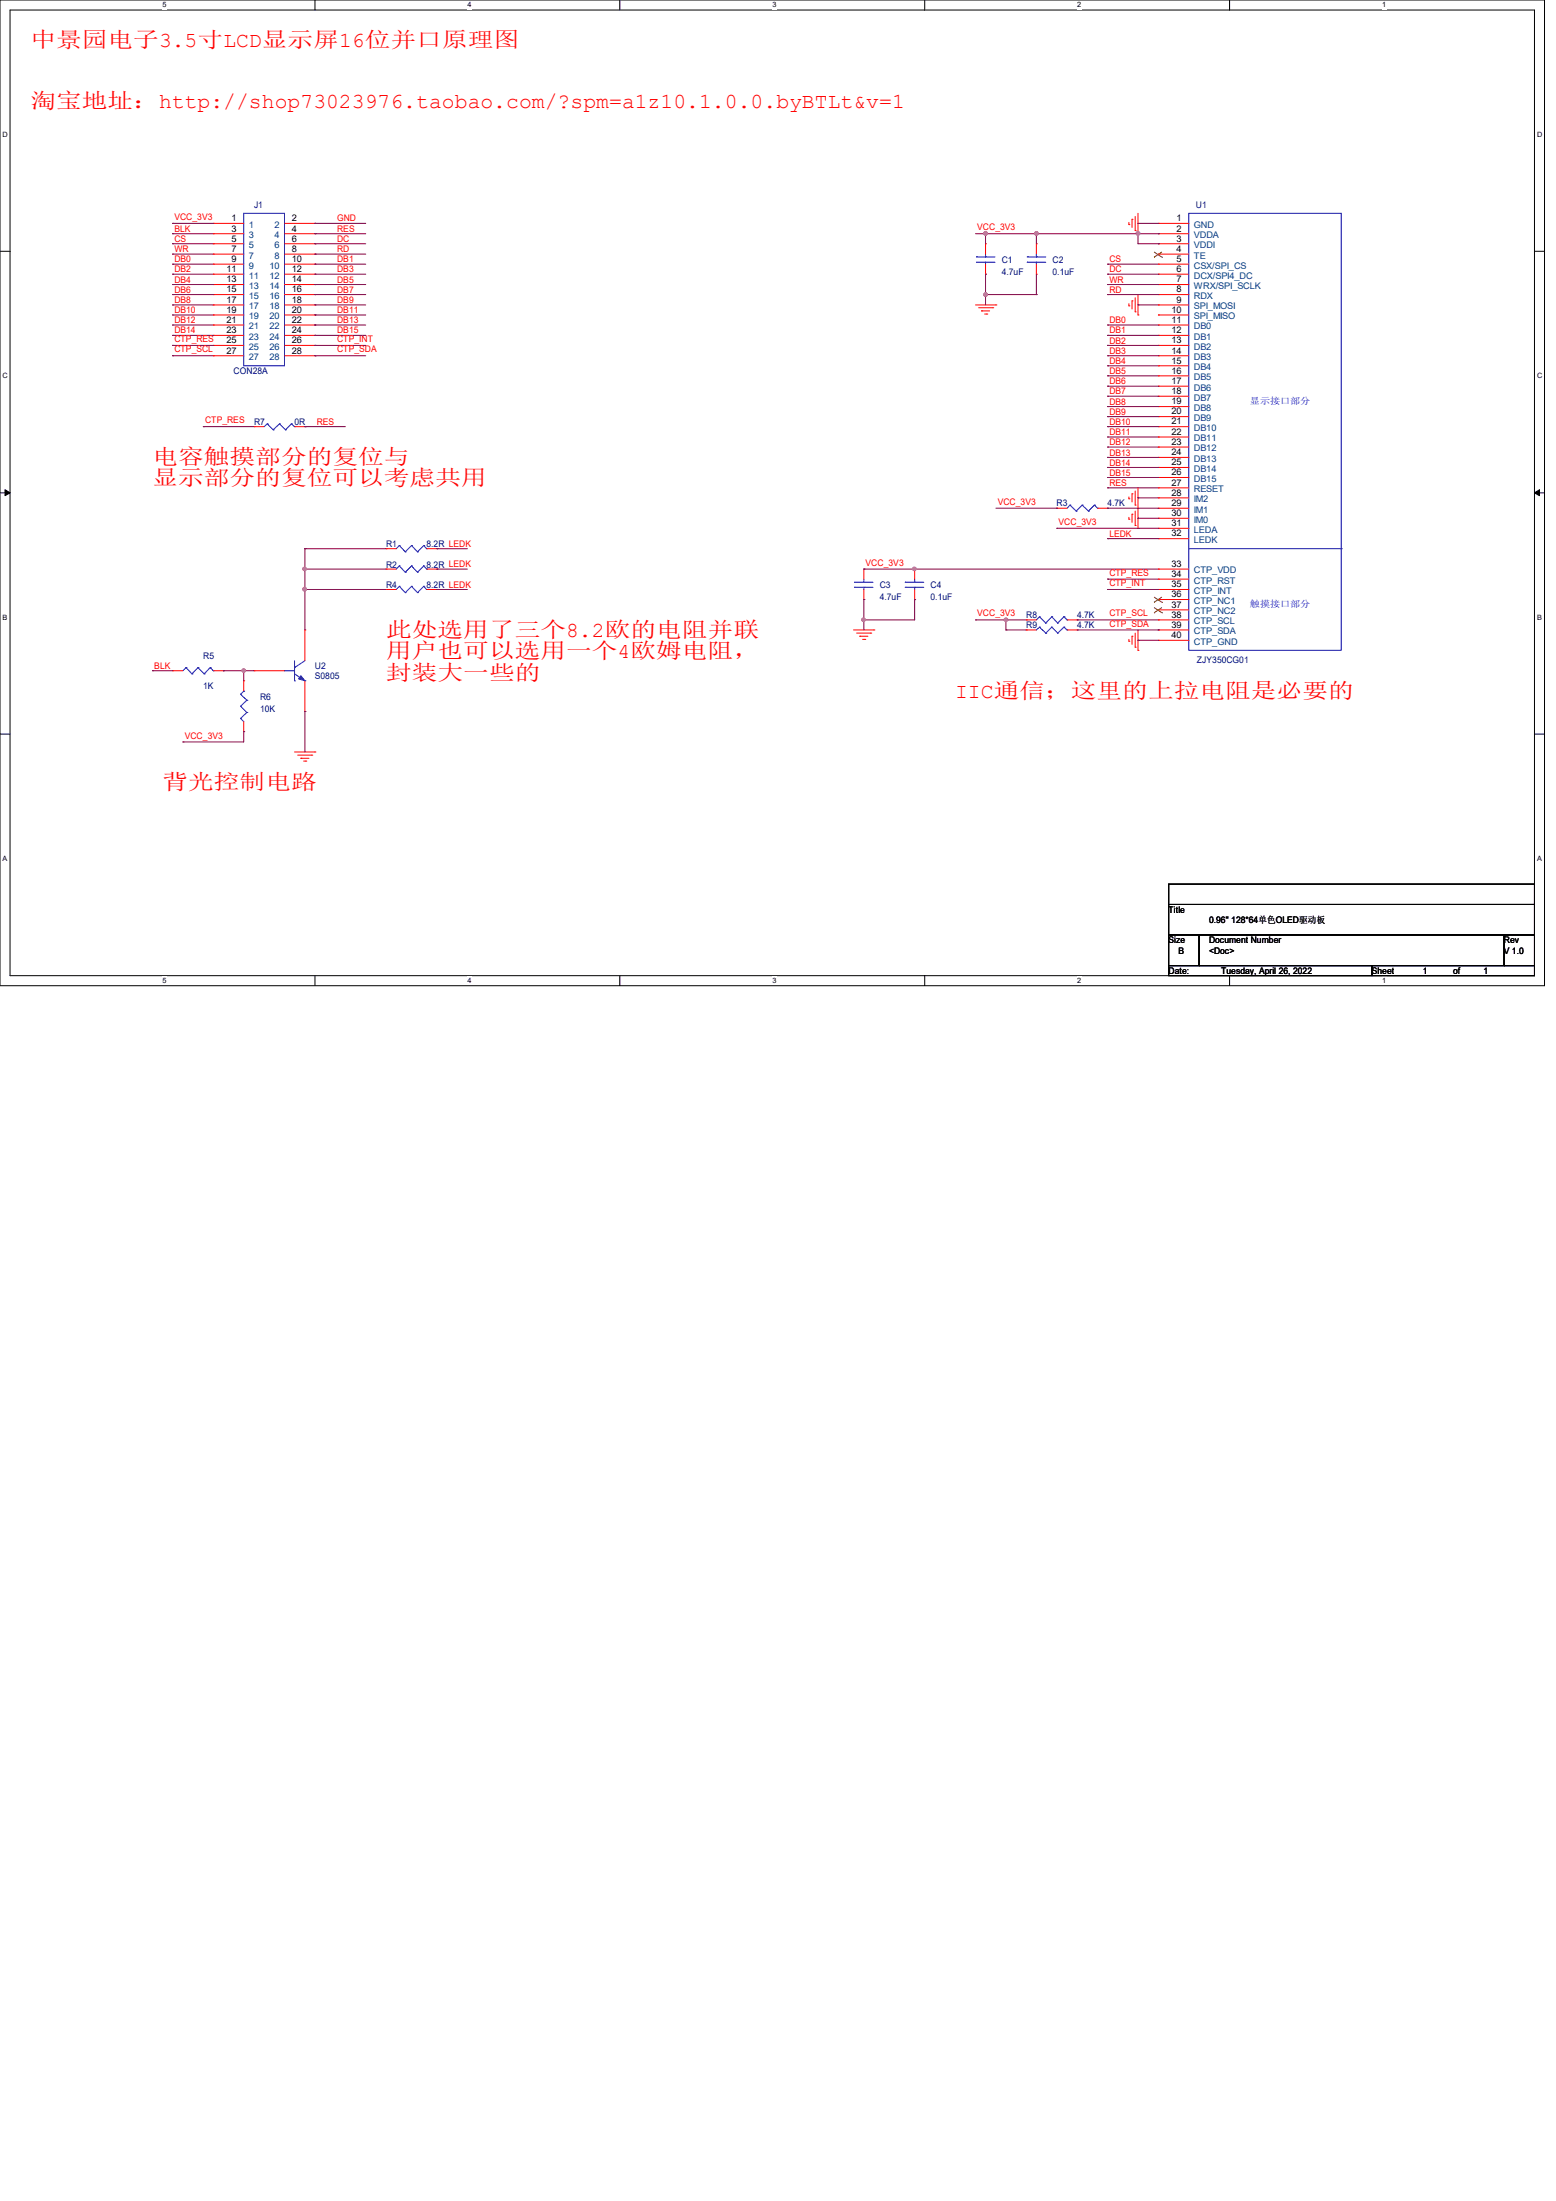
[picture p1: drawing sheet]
<svg xmlns="http://www.w3.org/2000/svg" width="210mm" height="297mm" viewBox="0 0 210 297" stroke-linecap="round" stroke-linejoin="round" font-family="sans-serif">
<path d="M0 0h208.4v133h-208.4zM1.4 1.4h205.7v130.3h-205.7z" fill="none" stroke="#000" stroke-width=".13"/>
<g fill="#fff">
<path d="M21.9 .1h.6v1.1h-.6z"/>
<path d="M21.9 131.8h.6v1.1h-.6z"/>
</g>
<path d="M42.5 0v1.4M42.5 131.7v1.3" fill="none" stroke="#000" stroke-width=".13"/>
<g fill="#fff">
<path d="M63.1 .1h.5v1.1h-.5z"/>
<path d="M63.1 131.8h.5v1.1h-.5z"/>
</g>
<path d="M83.7 0v1.4M83.7 131.7v1.3" fill="none" stroke="#000" stroke-width=".13"/>
<g fill="#fff">
<path d="M104.2 .1h.6v1.1h-.6z"/>
<path d="M104.2 131.8h.6v1.1h-.6z"/>
</g>
<path d="M124.8 0v1.4M124.8 131.7v1.3" fill="none" stroke="#000" stroke-width=".13"/>
<g fill="#fff">
<path d="M145.4 .1h.5v1.1h-.5z"/>
<path d="M145.4 131.8h.5v1.1h-.5z"/>
</g>
<path d="M165.9 0v1.4M165.9 131.7v1.3" fill="none" stroke="#000" stroke-width=".13"/>
<g fill="#fff">
<path d="M186.5 .1h.6v1.1h-.6z"/>
<path d="M186.5 131.8h.6v1.1h-.6z"/>
<path d="M.3 17.6h.8v1.1h-.8z"/>
<path d="M207.4 17.6h.8v1.1h-.8z"/>
<path d="M.3 50.2h.8v1.1h-.8z"/>
<path d="M207.4 50.2h.8v1.1h-.8z"/>
</g>
<path d="M0 33.9h1.4M207.1 33.9h1.3" fill="none" stroke="#000" stroke-width=".13"/>
<g fill="#fff">
<path d="M.3 82.8h.7v1.1h-.7z"/>
<path d="M207.4 82.8h.7v1.1h-.7z"/>
</g>
<path d="M0 66.5h1.4M207.1 66.5h1.3" fill="none" stroke="#000" stroke-width=".13"/>
<path d="M.7 66.1l.7 .4-.7 .4zM207.1 66.5l.7-.4v.8z" fill="#000" stroke="#000" stroke-width=".13"/>
<g fill="#fff">
<path d="M.3 115.3h.7v1.1h-.7z"/>
<path d="M207.4 115.3h.7v1.1h-.7z"/>
</g>
<path d="M0 99.1h1.4M207.1 99.1h1.3M157.7 119.3h49.4v2.7h-49.4zM157.7 122h49.4v4.2h-49.4zM157.7 126.2h4.1v4.1h-4.1zM157.7 130.3h27.5v1.4h-27.5zM161.8 126.2h41.2v4.1h-41.2zM185.2 130.3h21.9v1.4h-21.9zM203 126.2h4.1v4.1h-4.1z" fill="none" stroke="#000" stroke-width=".13"/>
<g fill="none" stroke="#f00" stroke-width=".13">
<path d="M28.8 30.1h.1M28.8 31.5h.1M28.8 32.9h.1M28.8 34.3h.1M28.8 35.6h.1M28.8 37h.1M28.8 38.4h.1M28.8 39.8h.1M28.8 30.1h4.1M28.8 31.5h4.1M28.8 32.9h4.1M28.8 34.3h4.1"/>
<path d="M28.8 35.6h4.1M28.8 37h4.1M28.8 38.4h4.1M28.8 39.8h4.1M38.4 30.1h4.1M38.4 31.5h4.1M38.4 32.9h4.1M38.4 34.3h4.1M38.4 35.6h4.1M38.4 37h4.1M38.4 38.4h4.1M38.4 39.8h4.1"/>
<path d="M42.5 30.1h.1M42.5 31.5h.1M42.5 32.9h.1M42.5 34.3h.1M42.5 35.6h.1M42.5 37h.1M42.5 38.4h.1M42.5 39.8h.1M133 37h.1M133 32.9h.1M133 32.9v1.4M133 35.6v1.4"/>
<path d="M139.9 37h.1M139.9 32.9h.1M139.9 32.9v1.4M139.9 35.6v1.4M152.4 30.3h.1M152.4 30v.3M152.8 29.6h.1M152.8 29.6v1.1M153.2 31.1h.1M153.2 29.2v1.9M153.6 31.5h.1M153.6 28.8v2.7"/>
<path d="M153.6 39.8v2.7M156.3 30.1h.1M156.3 31.5h.1M156.3 32.9h.1M156.3 34.3h.1M156.3 35.6h.1M156.3 37h.1M156.3 38.4h.1M156.3 39.8h.1M156.3 30.1h4.1M156.3 31.5h4.1M156.3 32.9h4.1"/>
<path d="M156.3 34.3h4.1M156.3 35.6h4.1M156.3 37h4.1M156.3 38.4h4.1M156.3 39.8h4.1M28.8 41.1h.1M28.8 42.5h.1M28.8 43.9h.1M28.8 45.3h.1M28.8 46.6h.1M28.8 48h.1M28.8 41.1h4.1"/>
<path d="M28.8 42.5h4.1M28.8 43.9h4.1M28.8 45.3h4.1M28.8 46.6h4.1M28.8 48h4.1M34.3 57.6h.1M34.3 57.6h1.3M38.4 41.1h4.1M38.4 42.5h4.1M38.4 43.9h4.1M38.4 45.3h4.1M38.4 46.6h4.1"/>
<path d="M38.4 48h4.1M39.8 57.6h1.3M41.1 57.6h.1M42.5 41.1h.1M42.5 42.5h.1M42.5 43.9h.1M42.5 45.3h.1M42.5 46.6h.1M42.5 48h.1M131.7 41.1h2.7M132.1 41.5h1.9M132.5 42h.1"/>
<path d="M132.5 42h1.1M132.9 42.4h.3M133.2 42.4h.1M134 41.5h.1M134.4 41.1h.1M152.4 41.3h.1M152.4 41v.3M152.8 40.6h.1M152.8 40.6v1.1M153.2 42.1h.1M153.2 40.2v1.9M153.6 42.5h.1"/>
<path d="M156.3 41.1h.1M156.3 42.5h.1M156.3 43.9h.1M156.3 45.3h.1M156.3 46.6h.1M156.3 48h.1M156.3 49.4h.1M156.3 50.7h.1M156.3 52.1h.1M156.3 53.5h.1M156.3 54.9h.1M156.3 56.2h.1"/>
<path d="M156.3 57.6h.1M156.3 59h.1M156.3 41.1h4.1M156.3 42.5h4.1M156.3 43.9h4.1M156.3 45.3h4.1M156.3 46.6h4.1M156.3 48h4.1M156.3 57.6h4.1M156.3 49.4h4.1M156.3 50.7h4.1M156.3 52.1h4.1"/>
<path d="M156.3 53.5h4.1M156.3 54.9h4.1M156.3 56.2h4.1M156.3 59h4.1M52.1 76.8h.1M52.1 74h.1M52.1 79.5h.1M52.1 76.8h1.4M52.1 74h1.4M52.1 79.5h1.4M57.6 76.8h1.4M57.6 74h1.4"/>
<path d="M57.6 79.5h1.4M59 76.8h.1M59 74h.1M59 79.5h.1M116.6 76.8h.1M116.6 76.8v1.3M116.6 79.5v1.4M123.4 76.8h.1M123.4 76.8v1.3M123.4 79.5v1.4M142.6 68.6h.1M142.6 68.6h1.4"/>
<path d="M148.1 68.6h1.4M149.5 68.6h.1M152.4 67.3h.1M152.4 70.1h.1M152.4 67.1v.2M152.4 69.8v.3M152.8 66.6h.1M152.8 69.4h.1M152.8 66.6v1.1M152.8 69.4v1.1M153.2 68.2h.1M153.2 70.9h.1"/>
<path d="M153.2 66.3v1.9M153.2 69v1.9M153.6 68.6h.1M153.6 71.3h.1M153.6 65.8v5.5M156.3 60.3h.1M156.3 61.7h.1M156.3 63.1h.1M156.3 64.4h.1M156.3 65.8h.1M156.3 67.2h.1M156.3 68.6h.1"/>
<path d="M156.3 69.9h.1M156.3 71.3h.1M156.3 72.7h.1M156.3 76.8h.1M156.3 78.1h.1M156.3 79.5h.1M156.3 68.6h4.1M156.3 76.8h4.1M156.3 60.3h4.1M156.3 61.7h4.1M156.3 63.1h4.1M156.3 64.4h4.1"/>
<path d="M156.3 65.8h4.1M156.3 67.2h4.1M156.3 69.9h4.1M156.3 71.3h4.1M156.3 72.7h4.1M156.3 78.1h4.1M156.3 79.5h4.1M23.3 90.5h.1M23.3 90.5h1.4M28.8 90.5h1.3M30.1 90.5h.1M32.9 98.7h.1"/>
<path d="M32.9 91.9h.1M32.9 91.9v1.4M32.9 97.4v1.3M34.3 90.5h.1M34.3 90.5h4.1M41.1 96h.1M41.1 85h.1M41.1 85v4.2M41.1 91.9v4.1M115.2 85h2.7M115.6 85.4h1.9M116 85.9h.1"/>
<path d="M116 85.9h1.1M116.4 86.3h.3M116.6 80.9h.1M116.7 86.3h.1M117.5 85.4h.1M117.9 85h.1M123.4 80.9h.1M138.5 85h.1M138.5 83.7h.1M138.5 85h1.4M138.5 83.7h1.4M144 85h1.4"/>
<path d="M144 83.7h1.4M145.4 85h.1M145.4 83.7h.1M152.4 86.5h.1M152.4 86.3v.2M152.8 85.9h.1M152.8 85.9v1.1M153.2 87.3h.1M153.2 85.4v1.9M153.6 87.8h.1M153.6 85v2.8M156.3 80.9h.1"/>
<path d="M156.3 82.3h.1M156.3 83.7h.1M156.3 85h.1M156.3 86.4h.1M156.3 85h4.1M156.3 83.7h4.1M156.3 80.9h4.1M156.3 82.3h4.1M156.3 86.4h4.1M39.8 101.5h2.7M40.2 101.9h1.9M40.6 102.3h.1"/>
<path d="M40.6 102.3h1.1M41 102.7h.3M41.3 102.7h.1M42.1 101.9h.1M42.5 101.5h.1"/>
</g>
<g fill="none" stroke="#00f" stroke-width=".13">
<path d="M32.9 28.8h5.5v20.6h-5.5zM131.8 34.7h.1M131.8 35.4h.1M131.8 34.7h2.5M131.8 35.4h2.5M133 35.4h.1M133 34.7h.1M133 34.3v.4M133 35.4v.2M138.6 34.7h.1M138.6 35.4h.1M138.6 34.7h2.5"/>
<path d="M138.6 35.4h2.5M139.9 35.4h.1M139.9 34.7h.1M139.9 34.3v.4M139.9 35.4v.2M160.4 28.8h20.6v59h-20.6zM36.1 57.2h.1M36.1 57.2l-.5 .4M36.1 57.2l.8 .8M36.9 58h.1M37.7 57.2h.1M37.7 57.2l-.8 .8"/>
<path d="M37.7 57.2l.8 .8M38.5 58h.1M39.3 57.2h.1M39.3 57.2l-.8 .8M39.3 57.2l.5 .4M39.8 57.6h.1M53.9 76.4h.1M53.9 73.6h.1M53.9 79.1h.1M53.9 76.4l-.4 .4M53.9 76.4l.8 .8M53.9 73.6l-.4 .4"/>
<path d="M53.9 73.6l.8 .9M53.9 79.1l-.4 .4M53.9 79.1l.8 .9M54.7 77.2h.1M54.7 74.5h.1M54.7 80h.1M55.5 76.4h.1M55.5 73.6h.1M55.5 79.1h.1M55.5 76.4l-.8 .8M55.5 76.4l.8 .8M55.5 73.6l-.8 .9"/>
<path d="M55.5 73.6l.8 .9M55.5 79.1l-.8 .9M55.5 79.1l.8 .9M56.3 77.2h.1M56.3 74.5h.1M56.3 80h.1M57.2 76.4h.1M57.2 73.6h.1M57.2 79.1h.1M57.2 76.4l-.9 .8M57.2 76.4l.4 .4M57.2 73.6l-.9 .9"/>
<path d="M57.2 73.6l.4 .4M57.2 79.1l-.9 .9M57.2 79.1l.4 .4M57.6 76.8h.1M57.6 74h.1M57.6 79.5h.1M115.3 78.6h.1M115.3 79.2h.1M115.3 78.6h2.5M115.3 79.2h2.5M116.6 79.2h.1M116.6 78.6h.1"/>
<path d="M116.6 78.1v.5M116.6 79.2v.3M122.2 78.6h.1M122.2 79.2h.1M122.2 78.6h2.5M122.2 79.2h2.5M123.4 79.2h.1M123.4 78.6h.1M123.4 78.1v.5M123.4 79.2v.3M144.4 68.2h.1M144.4 68.2l-.4 .4"/>
<path d="M144.4 68.2l.8 .8M145.2 69h.1M146 68.2h.1M146 68.2l-.8 .8M146 68.2l.9 .8M146.9 69h.1M147.7 68.2h.1M147.7 68.2l-.8 .8M147.7 68.2l.4 .4M148.1 68.6h.1M160.4 74h20.6M181 74h.1"/>
<path d="M25.1 90.1h.1M25.1 90.1l-.4 .4M25.1 90.1l.8 .8M25.9 90.9h.1M26.7 90.1h.1M26.7 90.1l-.8 .8M26.7 90.1l.9 .8M27.6 90.9h.1M28.4 90.1h.1M28.4 90.1l-.8 .8M28.4 90.1l.4 .4M28.8 90.5h.1"/>
<path d="M32.5 96.9h.1M32.5 95.3h.1M32.5 93.7h.1M32.5 96.9l.4 .5M32.5 95.3l.8 .8M32.5 93.7l.8 .8M32.9 93.3h.1M32.9 93.3l-.4 .4M33.3 96.1h.1M33.3 94.5h.1M33.3 96.1l-.8 .8M33.3 94.5l-.8 .8"/>
<path d="M38.4 90.5h.1M38.4 90.5h1.4M39.8 91.9h.1M39.8 90.1h.1M39.8 89.2v2.7M39.8 90.9l1.3 1M41.1 91.9h.1M41.1 89.2l-1.3 .9M140.3 84.6h.1M140.3 83.2h.1M140.3 84.6l-.4 .4M140.3 84.6l.8 .8"/>
<path d="M140.3 83.2l-.4 .5M140.3 83.2l.8 .9M141.1 85.4h.1M141.1 84.1h.1M141.9 84.6h.1M141.9 83.2h.1M141.9 84.6l-.8 .8M141.9 84.6l.8 .8M141.9 83.2l-.8 .9M141.9 83.2l.8 .9M142.7 85.4h.1M142.7 84.1h.1"/>
<path d="M143.6 84.6h.1M143.6 83.2h.1M143.6 84.6l-.9 .8M143.6 84.6l.4 .4M143.6 83.2l-.9 .9M143.6 83.2l.4 .5M144 85h.1M144 83.7h.1"/>
</g>
<path d="M40.6 91.2l.5 .7-.8-.3z" fill="#00f" stroke="#00f" stroke-width=".13"/>
<path d="M155.8 34.7h.1M155.8 34l1 .7M156.8 34.7h.1M156.8 34l-1 .7M155.8 81.3h.1M155.8 82.7h.1M155.8 80.6l1 .7M155.8 82l1 .7M156.8 81.3h.1M156.8 82.7h.1M156.8 80.6l-1 .7M156.8 82l-1 .7" fill="none" stroke="#804000" stroke-width=".13"/>
<g fill="none" stroke="#800040" stroke-width=".13">
<path d="M23.3 30.1h.1M23.3 31.5h.1M23.3 32.9h.1M23.3 34.3h.1M23.3 35.6h.1M23.3 37h.1M23.3 38.4h.1M23.3 39.8h.1M23.3 31.5h5.5M23.3 32.9h5.5M23.3 35.6h5.5M23.3 37h5.5"/>
<path d="M23.3 38.4h5.5M23.3 39.8h5.5M23.3 30.1h5.5M23.3 34.3h5.5M42.5 30.1h.1M42.5 31.5h.1M42.5 32.9h.1M42.5 34.3h.1M42.5 35.6h.1M42.5 37h.1M42.5 38.4h.1M42.5 39.8h.1"/>
<path d="M42.5 31.5h6.9M42.5 32.9h6.9M42.5 35.6h6.9M42.5 37h6.9M42.5 38.4h6.9M42.5 39.8h6.9M42.5 30.1h6.9M42.5 34.3h6.9M131.7 31.5h24.6M133 31.5h.1M133 39.8h.1M133 37h.1"/>
<path d="M133 39.8h6.9M133 31.5v1.4M133 37v4.1M139.9 31.5h.1M139.9 39.8h.1M139.9 31.5v1.4M139.9 37v2.8M149.5 35.6h.1M149.5 37h.1M149.5 38.4h.1M149.5 39.8h.1M149.5 35.6h6.8"/>
<path d="M149.5 37h6.8M149.5 38.4h6.8M149.5 39.8h6.8M153.6 31.5h.1M153.6 30.1h.1M153.6 31.5v1.4h2.7M153.6 30.1h2.7M156.3 31.5h.1M156.3 32.9h.1M23.3 41.1h.1M23.3 42.5h.1M23.3 43.9h.1"/>
<path d="M23.3 45.3h.1M23.3 46.6h.1M23.3 48h.1M23.3 43.9h5.5M23.3 45.3h5.5M23.3 46.6h5.5M23.3 48h5.5M23.3 41.1h5.5M23.3 42.5h5.5M27.4 57.6h.1M27.4 57.6h6.9M41.1 57.6h.1"/>
<path d="M41.1 57.6h5.5M42.5 41.1h.1M42.5 42.5h.1M42.5 43.9h.1M42.5 45.3h.1M42.5 46.6h.1M42.5 48h.1M42.5 43.9h6.9M42.5 45.3h6.9M42.5 46.6h6.9M42.5 48h6.9M42.5 41.1h6.9"/>
<path d="M42.5 42.5h6.9M149.5 43.9h.1M149.5 45.3h.1M149.5 46.6h.1M149.5 48h.1M149.5 49.4h.1M149.5 50.7h.1M149.5 52.1h.1M149.5 53.5h.1M149.5 54.9h.1M149.5 56.2h.1M149.5 57.6h.1"/>
<path d="M149.5 59h.1M149.5 43.9h6.8M149.5 45.3h6.8M149.5 46.6h6.8M149.5 48h6.8M149.5 49.4h6.8M149.5 50.7h6.8M149.5 52.1h6.8M149.5 53.5h6.8M149.5 54.9h6.8M149.5 56.2h6.8M149.5 57.6h6.8"/>
<path d="M149.5 59h6.8M153.6 41.1h.1M153.6 41.1h2.7M41.1 79.5h.1M41.1 76.8h.1M41.1 74h.1M41.1 79.5h11M41.1 76.8h11M41.1 74h11M41.1 74v11M59 79.5h.1M59 76.8h.1"/>
<path d="M59 74h.1M59 79.5h4.1M59 76.8h4.1M59 74h4.1M116.6 76.8h.1M116.6 76.8h39.7M123.4 76.8h.1M134.4 68.6h8.2M142.6 68.6h.1M142.6 71.3h.1M142.6 71.3h13.7M149.5 60.3h.1"/>
<path d="M149.5 61.7h.1M149.5 63.1h.1M149.5 64.4h.1M149.5 65.8h.1M149.5 68.6h.1M149.5 72.7h.1M149.5 78.1h.1M149.5 79.5h.1M149.5 79.5h6.8M149.5 60.3h6.8M149.5 61.7h6.8M149.5 63.1h6.8"/>
<path d="M149.5 64.4h6.8M149.5 65.8h6.8M149.5 68.6h6.8M149.5 72.7h6.8M149.5 78.1h6.8M153.6 67.2h.1M153.6 69.9h.1M153.6 67.2h2.7M153.6 69.9h2.7M20.6 90.5h.1M20.6 90.5h2.7M30.1 90.5h.1"/>
<path d="M30.1 90.5h4.2M32.9 90.5h.1M32.9 98.7h.1M32.9 90.5v1.4M32.9 98.7v1.4h-8.2M41.1 96h.1M41.1 96v5.5M116.6 80.9h.1M116.6 83.7h.1M116.6 80.9v4.1M123.4 80.9h.1M123.4 80.9v2.8h-6.8"/>
<path d="M131.7 83.7h.1M131.7 83.7h6.8M135.8 85h.1M135.8 83.7h.1M135.8 85h2.7M135.8 83.7v1.3M145.4 83.7h.1M145.4 83.7h10.9M145.4 85h10.9M153.6 86.4h.1M153.6 86.4h2.7M156.3 85h.1"/>
<path d="M24.7 100.1h.1"/>
</g>
<g fill="#f0f" stroke="#f0f" stroke-width=".13">
<circle cx="41.1" cy="76.8" r=".24"/>
<circle cx="32.9" cy="90.5" r=".24"/>
<circle cx="41.1" cy="79.5" r=".25"/>
<circle cx="153.6" cy="31.5" r=".25"/>
<circle cx="123.4" cy="76.8" r=".24"/>
<circle cx="133" cy="31.5" r=".25"/>
<circle cx="139.9" cy="31.5" r=".25"/>
<circle cx="133" cy="39.8" r=".25"/>
<circle cx="116.6" cy="83.6" r=".24"/>
<circle cx="135.8" cy="83.6" r=".24"/>
</g>
<g font-size="2.9" fill="#f00">
<text x="4.1" y="6.4">中景园电子3.5寸LCD显示屏16位并口原理图</text>
<text x="4.1" y="14.6">淘宝地址：http://shop73023976.taobao.com/?spm=a1z10.1.0.0.byBTLt&amp;v=1</text>
<text x="20.6" y="62.6">电容触摸部分的复位与</text>
<text x="20.6" y="65.5">显示部分的复位可以考虑共用</text>
<text x="52.1" y="85.9">此处选用了三个8.2欧的电阻并联</text>
<text x="52.1" y="88.8">用户也可以选用一个4欧姆电阻，</text>
<text x="52.1" y="91.7">封装大一些的</text>
<text x="128.9" y="94.1">IIC通信；这里的上拉电阻是必要的</text>
<text x="21.9" y="106.5">背光控制电路</text>
</g>
<g font-size="1.2" fill="#f00">
<text x="23.5" y="29.7">VCC_3V3</text>
<text x="45.5" y="29.9">GND</text>
<text x="23.5" y="31.3">BLK</text>
<text x="23.5" y="32.6">CS</text>
<text x="23.5" y="34">WR</text>
<text x="23.5" y="35.4">DB0</text>
<text x="45.5" y="31.3">RES</text>
<text x="45.5" y="32.6">DC</text>
<text x="45.5" y="34">RD</text>
<text x="45.5" y="35.4">DB1</text>
<text x="131.9" y="31.1">VCC_3V3</text>
<text x="149.7" y="35.4">CS</text>
<text x="23.5" y="36.7">DB2</text>
<text x="23.5" y="38.1">DB4</text>
<text x="23.5" y="39.5">DB6</text>
<text x="23.5" y="40.9">DB8</text>
<text x="45.5" y="36.7">DB3</text>
<text x="45.5" y="38.1">DB5</text>
<text x="45.5" y="39.5">DB7</text>
<text x="45.5" y="40.9">DB9</text>
<text x="149.7" y="36.7">DC</text>
<text x="149.7" y="38.1">WR</text>
<text x="149.7" y="39.5">RD</text>
<text x="23.5" y="42.2">DB10</text>
<text x="23.5" y="43.6">DB12</text>
<text x="23.5" y="45">DB14</text>
<text x="23.5" y="46.1">CTP_RES</text>
<text x="23.5" y="47.5">CTP_SCL</text>
<text x="45.5" y="42.2">DB11</text>
<text x="45.5" y="43.6">DB13</text>
<text x="45.5" y="45">DB15</text>
<text x="45.5" y="46.1">CTP_INT</text>
<text x="45.5" y="47.5">CTP_SDA</text>
<text x="149.7" y="43.6">DB0</text>
<text x="149.7" y="45">DB1</text>
<text x="149.7" y="46.4">DB2</text>
<text x="149.7" y="47.8">DB3</text>
<text x="149.7" y="49.1">DB4</text>
<text x="149.7" y="50.5">DB5</text>
<text x="149.7" y="51.9">DB6</text>
<text x="149.7" y="53.2">DB7</text>
<text x="27.7" y="57.1">CTP_RES</text>
<text x="42.8" y="57.3">RES</text>
<text x="149.7" y="54.6">DB8</text>
<text x="149.7" y="56">DB9</text>
<text x="149.7" y="57.3">DB10</text>
<text x="149.7" y="58.7">DB11</text>
<text x="149.7" y="60.1">DB12</text>
<text x="149.7" y="61.5">DB13</text>
<text x="149.7" y="62.8">DB14</text>
<text x="149.7" y="64.2">DB15</text>
<text x="149.7" y="65.6">RES</text>
<text x="134.6" y="68.1">VCC_3V3</text>
<text x="142.9" y="70.8">VCC_3V3</text>
<text x="116.8" y="76.3">VCC_3V3</text>
<text x="149.7" y="72.4">LEDK</text>
<text x="149.7" y="77.7">CTP_RES</text>
<text x="131.9" y="83.2">VCC_3V3</text>
<text x="149.7" y="79.1">CTP_INT</text>
<text x="149.7" y="83.2">CTP_SCL</text>
<text x="149.7" y="84.5">CTP_SDA</text>
<text x="20.8" y="90.3">BLK</text>
<text x="24.9" y="99.7">VCC_3V3</text>
</g>
<g font-size="1.2">
<text x="31.2" y="29.8">1</text>
<text x="39.4" y="29.8">2</text>
<text x="158.8" y="29.8">1</text>
<text x="31.2" y="31.2">3</text>
<text x="31.2" y="32.6">5</text>
<text x="31.2" y="34">7</text>
<text x="31.2" y="35.3">9</text>
<text x="39.4" y="31.2">4</text>
<text x="39.4" y="32.6">6</text>
<text x="39.4" y="34">8</text>
<text x="39.4" y="35.3">10</text>
<text x="158.8" y="31.2">2</text>
<text x="158.8" y="32.6">3</text>
<text x="158.8" y="34">4</text>
<text x="158.8" y="35.3">5</text>
<text x="30.6" y="36.7">11</text>
<text x="30.6" y="38.1">13</text>
<text x="30.6" y="39.5">15</text>
<text x="30.6" y="40.9">17</text>
<text x="39.4" y="36.7">12</text>
<text x="39.4" y="38.1">14</text>
<text x="39.4" y="39.5">16</text>
<text x="39.4" y="40.9">18</text>
<text x="158.8" y="36.7">6</text>
<text x="158.8" y="38.1">7</text>
<text x="158.8" y="39.5">8</text>
<text x="158.8" y="40.9">9</text>
<text x="30.6" y="42.2">19</text>
<text x="30.6" y="43.6">21</text>
<text x="30.6" y="45">23</text>
<text x="30.6" y="46.3">25</text>
<text x="30.6" y="47.7">27</text>
<text x="39.4" y="42.2">20</text>
<text x="39.4" y="43.6">22</text>
<text x="39.4" y="45">24</text>
<text x="39.4" y="46.3">26</text>
<text x="39.4" y="47.7">28</text>
<text x="158.1" y="42.2">10</text>
<text x="158.1" y="43.6">11</text>
<text x="158.1" y="45">12</text>
<text x="158.1" y="46.3">13</text>
<text x="158.1" y="47.7">14</text>
<text x="158.1" y="49.1">15</text>
<text x="158.1" y="50.4">16</text>
<text x="158.1" y="51.8">17</text>
<text x="158.1" y="53.2">18</text>
<text x="158.1" y="54.6">19</text>
<text x="158.1" y="55.9">20</text>
<text x="158.1" y="57.3">21</text>
<text x="158.1" y="58.7">22</text>
<text x="158.1" y="60">23</text>
<text x="158.1" y="61.4">24</text>
<text x="158.1" y="62.8">25</text>
<text x="158.1" y="64.1">26</text>
<text x="158.1" y="65.5">27</text>
<text x="158.1" y="66.9">28</text>
<text x="158.1" y="68.3">29</text>
<text x="158.1" y="69.6">30</text>
<text x="158.1" y="71">31</text>
<text x="158.1" y="72.4">32</text>
<text x="158.1" y="76.5">33</text>
<text x="158.1" y="77.9">34</text>
<text x="158.1" y="79.2">35</text>
<text x="158.1" y="80.6">36</text>
<text x="158.1" y="82">37</text>
<text x="158.1" y="83.4">38</text>
<text x="158.1" y="84.7">39</text>
<text x="158.1" y="86.1">40</text>
<text x="157.7" y="123.2">Title</text>
<text x="163.2" y="124.6">0.96'' 128*64单色OLED驱动板</text>
<text x="157.7" y="127.3">Size</text>
<text x="157.7" y="131.4">Date:</text>
<text x="159.1" y="128.7">B</text>
<text x="163.2" y="127.3">Document Number</text>
<text x="163.2" y="128.7">&lt;Doc&gt;</text>
<text x="164.8" y="131.4">Tuesday, April 26, 2022</text>
<text x="185.1" y="131.4">Sheet</text>
<text x="192" y="131.4">1</text>
<text x="196.1" y="131.4">of</text>
<text x="200.2" y="131.4">1</text>
<text x="203" y="127.3">Rev</text>
<text x="203" y="128.7">V 1.0</text>
</g>
<g font-size="1.2" fill="#000080">
<text x="34.3" y="28">J1</text>
<text x="161.4" y="28">U1</text>
<text x="135.2" y="35.4">C1</text>
<text x="142.1" y="35.4">C2</text>
<text x="135.2" y="37">4.7uF</text>
<text x="142.1" y="37">0.1uF</text>
<text x="31.5" y="50.5">CON28A</text>
<text x="34.3" y="57.4">R7</text>
<text x="39.7" y="57.4">0R</text>
<text x="142.6" y="68.3">R3</text>
<text x="149.5" y="68.3">4.7K</text>
<text x="52.1" y="76.6">R2</text>
<text x="52.1" y="73.8">R1</text>
<text x="57.6" y="76.6">8.2R LEDK</text>
<text x="57.6" y="73.8">8.2R LEDK</text>
<text x="52.1" y="79.3">R4</text>
<text x="57.6" y="79.3">8.2R LEDK</text>
<text x="118.7" y="79.3">C3</text>
<text x="118.7" y="80.9">4.7uF</text>
<text x="125.6" y="79.3">C4</text>
<text x="125.6" y="80.9">0.1uF</text>
<text x="138.5" y="83.4">R8</text>
<text x="145.4" y="83.4">4.7K</text>
<text x="27.4" y="88.9">R5</text>
<text x="138.5" y="84.8">R9</text>
<text x="145.4" y="84.8">4.7K</text>
<text x="161.5" y="89.5">ZJY350CG01</text>
<text x="27.4" y="93">1K</text>
<text x="35.1" y="94.4">R6</text>
<text x="42.5" y="90.3">U2</text>
<text x="42.5" y="91.7">S0805</text>
<text x="35.1" y="96.1">10K</text>
</g>
<g font-size="1.2" fill="#004080">
<text x="33.6" y="30.7">1</text>
<text x="33.6" y="32.1">3</text>
<text x="33.6" y="33.5">5</text>
<text x="33.6" y="34.9">7</text>
<text x="37" y="30.7">2</text>
<text x="37" y="32.1">4</text>
<text x="37" y="33.5">6</text>
<text x="37" y="34.9">8</text>
<text x="161.1" y="30.7">GND</text>
<text x="161.1" y="32.1">VDDA</text>
<text x="161.1" y="33.5">VDDI</text>
<text x="161.1" y="34.9">TE</text>
<text x="33.6" y="36.2">9</text>
<text x="33.6" y="37.6">11</text>
<text x="33.6" y="39">13</text>
<text x="33.6" y="40.3">15</text>
<text x="33.6" y="41.7">17</text>
<text x="36.4" y="36.2">10</text>
<text x="36.4" y="37.6">12</text>
<text x="36.4" y="39">14</text>
<text x="36.4" y="40.3">16</text>
<text x="36.4" y="41.7">18</text>
<text x="161.1" y="36.2">CSX/SPI_CS</text>
<text x="161.1" y="37.6">DCX/SPI4_DC</text>
<text x="161.1" y="39">WRX/SPI_SCLK</text>
<text x="161.1" y="40.3">RDX</text>
<text x="161.1" y="41.7">SPI_MOSI</text>
<text x="33.6" y="43.1">19</text>
<text x="33.6" y="44.5">21</text>
<text x="33.6" y="45.8">23</text>
<text x="33.6" y="47.2">25</text>
<text x="36.4" y="43.1">20</text>
<text x="36.4" y="44.5">22</text>
<text x="36.4" y="45.8">24</text>
<text x="36.4" y="47.2">26</text>
<text x="161.1" y="43.1">SPI_MISO</text>
<text x="161.1" y="44.5">DB0</text>
<text x="161.1" y="45.8">DB1</text>
<text x="161.1" y="47.2">DB2</text>
<text x="33.6" y="48.6">27</text>
<text x="36.4" y="48.6">28</text>
<text x="161.1" y="48.6">DB3</text>
<text x="161.1" y="50">DB4</text>
<text x="161.1" y="51.3">DB5</text>
<text x="161.1" y="52.7">DB6</text>
<text x="161.1" y="54.1">DB7</text>
<text x="161.1" y="55.5">DB8</text>
<text x="161.1" y="56.8">DB9</text>
<text x="161.1" y="58.2">DB10</text>
<text x="161.1" y="59.6">DB11</text>
<text x="161.1" y="60.9">DB12</text>
<text x="161.1" y="62.3">DB13</text>
<text x="161.1" y="63.7">DB14</text>
<text x="161.1" y="65">DB15</text>
<text x="161.1" y="66.4">RESET</text>
<text x="161.1" y="67.8">IM2</text>
<text x="161.1" y="69.2">IM1</text>
<text x="161.1" y="70.5">IM0</text>
<text x="161.1" y="71.9">LEDA</text>
<text x="161.1" y="73.3">LEDK</text>
<text x="161.1" y="77.4">CTP_VDD</text>
<text x="161.1" y="78.7">CTP_RST</text>
<text x="161.1" y="80.1">CTP_INT</text>
<text x="161.1" y="81.5">CTP_NC1</text>
<text x="161.1" y="82.9">CTP_NC2</text>
<text x="161.1" y="84.2">CTP_SCL</text>
<text x="161.1" y="85.6">CTP_SDA</text>
<text x="161.1" y="87">CTP_GND</text>
</g>
<g font-size="1.2" fill="#00f">
<text x="168.7" y="54.5">显示接口部分</text>
<text x="168.7" y="81.9">触摸接口部分</text>
</g>
<g font-size="1">
<text x="21.9" y="1">5</text>
<text x="63.1" y="1">4</text>
<text x="104.2" y="1">3</text>
<text x="145.4" y="1">2</text>
<text x="186.5" y="1">1</text>
<text x=".3" y="18.5">D</text>
<text x="207.5" y="18.5">D</text>
<text x=".3" y="51">C</text>
<text x="207.5" y="51">C</text>
<text x=".3" y="83.6">B</text>
<text x="207.5" y="83.6">B</text>
<text x=".3" y="116.2">A</text>
<text x="207.5" y="116.2">A</text>
<text x="21.9" y="132.7">5</text>
<text x="63.1" y="132.7">4</text>
<text x="104.2" y="132.7">3</text>
<text x="145.4" y="132.7">2</text>
<text x="186.5" y="132.7">1</text>
</g>
</svg>
